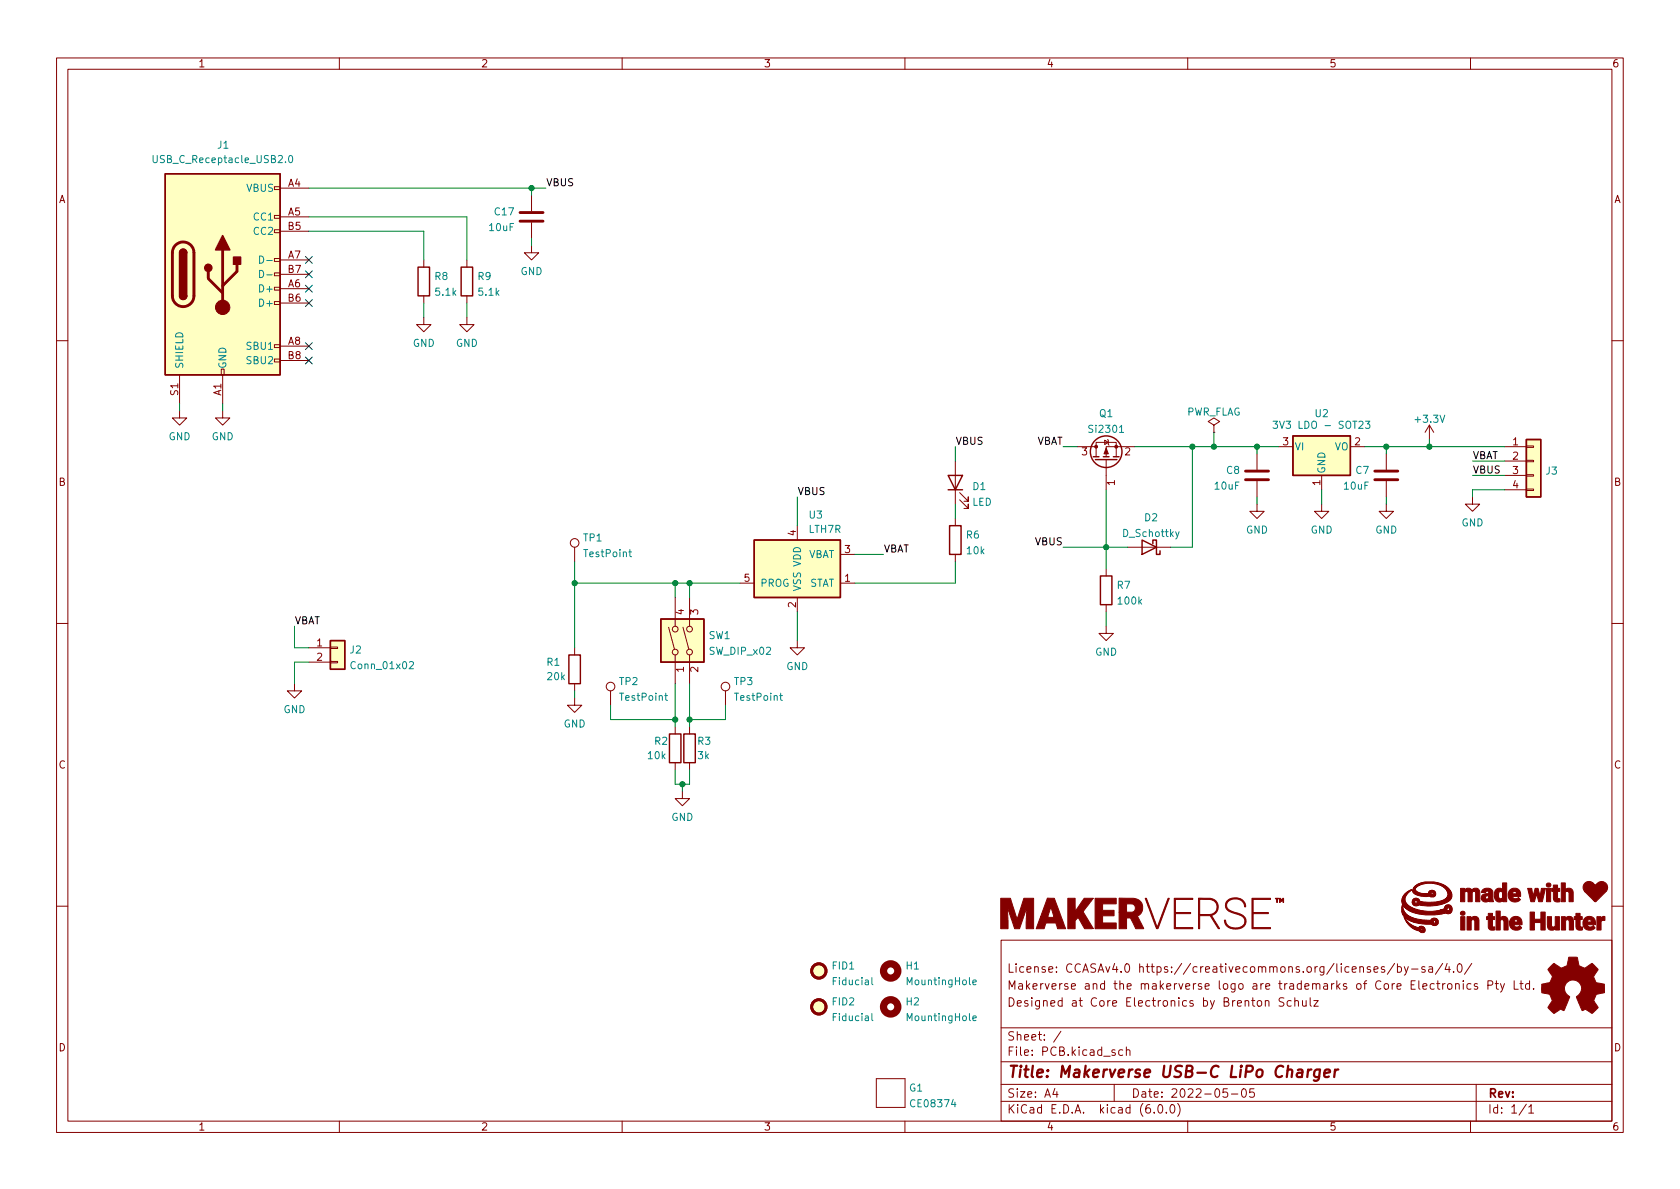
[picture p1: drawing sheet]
<svg xmlns="http://www.w3.org/2000/svg" width="297mm" height="210mm" viewBox="0 0 297 210" stroke-linecap="round" stroke-linejoin="round" font-family="sans-serif">
<g fill="none" stroke="#840000" stroke-width=".18">
<path d="M10 10.2h277v190.1h-277zM12 12.2h273v186.1h-273zM60 10.2v2M110 10.2v2M160 10.2v2M210 10.2v2M260 10.2v2M48.5 38.1h1v.5h-1zM48.5 33h1v.5h-1zM49.5 33.3h5.1M49.5 38.3h5.1M94 34.5v2.8"/>
<path d="M94 39.4v2.8M48.5 53.3h1v.5h-1zM48.5 50.8h1v.5h-1zM48.5 48.3h1v.5h-1zM48.5 45.7h1v.5h-1zM48.5 40.6h1v.5h-1zM49.5 51h5.1M49.5 46h5.1M49.5 40.9h5.1M49.5 53.6h5.1M49.5 48.5h5.1M74.9 56.1v1.3h-1.2l1.2 1.3 1.3-1.3h-1.3"/>
<path d="M74.9 46v1.2M74.9 52.3v1.3M82.5 56.1v1.3h-1.2l1.2 1.3 1.3-1.3h-1.3M82.5 46v1.2M82.5 52.3v1.3M94 43.4v1.3h-1.3l1.3 1.3 1.2-1.3h-1.2M10 60.2h2M31.7 72.6v1.3h-1.2l1.2 1.3 1.3-1.3h-1.3M31.7 66.3v5.1M39.1 65.3h.5v1h-.5zM39.4 72.6v1.3h-1.3l1.3 1.3 1.2-1.3h-1.2M39.4 66.3v5.1"/>
<path d="M48.5 63.5h1v.5h-1zM48.5 61h1v.5h-1zM49.5 61.2h5.1M49.5 63.7h5.1M190.5 79h3.3M195.3 77.8l.7 .4-.7 .4zM195.8 77.7l.2 .1v.8l.1 .1M200.7 79h-5.1v1.8M214.6 75.2l1-.7-1-.6-1 .6 1 .7v1.2M214.6 76.4h.1M226.1 79h2.5M238.8 79h2.5"/>
<path d="M252.7 75.2l.8 1.2M252.7 75.2v2.5M252.7 75.2l-.7 1.2M266.1 79h3.8M269.9 78.9h1.2v.2h-1.2zM285 60.2h2M101.6 96.8v2.5M141 93v2.5M148.6 98h2.5M168.9 81.5v7.6M168.9 91.7v1.3M168.9 98v1.3"/>
<path d="M169.7 88.4l1.5 1.5v-.8v.8h-.8M169.7 87.1l1.5 1.5v-.7v.7h-.8M193.8 80.8v-2.6h3.6v2.6M195.6 81.3v5.3M199.4 96.8h7.6M222.2 89.1v1.3h-1.2l1.2 1.3 1.3-1.3h-1.3M222.2 80.3v2.8M222.2 85.1v2.8M233.7 89.1v1.3h-1.3l1.3 1.3 1.2-1.3h-1.2M233.7 84.1v2.5M245.1 89.1v1.3h-1.3l1.3 1.3 1.3-1.3h-1.3M245.1 80.3v2.8"/>
<path d="M245.1 85.1v2.8M260.3 87.9v1.2h-1.2l1.2 1.3 1.3-1.3h-1.3M266.1 81.5h3.8M266.1 84.1h3.8M266.1 86.6h3.8M269.9 86.5h1.2v.2h-1.2zM269.9 83.9h1.2v.3h-1.2zM269.9 81.4h1.2v.3h-1.2zM10 110.2h2M54.6 114.5h3.8M54.6 117.1h3.8M58.4 117h1.3v.2h-1.3z"/>
<path d="M58.4 114.4h1.3v.3h-1.3zM101.6 114.5v1.3M118.2 110.9l1.1 3.9M119.4 105.7v5M119.4 115.8v5.1M120.8 110.9l1 3.9M121.9 105.7v5M121.9 115.8v5.1M130.8 103.1h2.5M141 113.3v1.2h-1.3l1.3 1.3 1.2-1.3h-1.2M141 105.7v2.5M148.6 103.1h2.5"/>
<path d="M195.6 110.7v1.3h-1.3l1.3 1.3 1.2-1.3h-1.2M195.6 100.6v1.2M195.6 106.9v1.3M285 110.2h2M52.1 120.9v1.3h-1.3l1.3 1.2 1.2-1.2h-1.2M101.6 123.4v1.3h-1.3l1.3 1.3 1.3-1.3h-1.3M101.6 120.9v1.3M107.9 122.2v2.5M119.4 128.5v1.3M119.4 134.9v1.2M120.6 139.9v1.3h-1.2l1.2 1.3 1.3-1.3h-1.3M121.9 128.5v1.3"/>
<path d="M121.9 134.9v1.2M128.3 122.2v2.5M10 160.2h2M177 166.3h108v32h-108zM223.7 177.1l.2-.2 .4 .1 .1 .9M223.7 176.9v1M227 176.5l-.6-.1-.3 .3 .2 .4 .6 .3v.4l-.2 .1h-.6M228.3 177l-.4-.1-.3 .3v.4l.1 .3h.6M228.9 177.1l.2-.2 .4 .1 .1 .9M228.9 176.4v1.5M230.3 176.9l.1 1h.3l.2-.1M230.9 176.9v1"/>
<path d="M231.6 176.4v1.3l.3 .2M232.3 176.9h.8l-.8 1h.8M242.9 171.4l.7-.1v-.3l-.5-.1-.2 .2 .1 .8h.6M244.8 171l-.4-.1-.2 .2 .1 .3 .5 .1v.4h-.6M246.6 170.4l-1.3 1.9M247.1 171l.4-.1 .3 .3v.4l-.2 .3h-.5M247.1 170.4v1.5M248.3 170.9l.3 1M249 170.9l-.5 1.4-.2 .1M249.6 171.4h1.1M251.9 171l-.3-.1-.2 .2v.3l.5 .1v.4h-.5M252.6 171h.6l.1 .9"/>
<path d="M253.3 171.3l-.5 .1a.29 .29 0 0 0-.2 .2 .29 .29 0 0 0 .2 .3h.5M253.6 174l-.5-.1-.2 .3v.4l.1 .3h.6M254 173.9h.6M254.2 173.4v1.3l.4 .2M255.1 173.9v1M255.1 170.4l-1.3 1.9M255.5 173.9l-.3 .1-.1 .2M255.9 170.4l-.4 1h.9M256.1 174l.3-.1 .3 .3v.4l-.3 .3h-.3l-.2-.3v-.4zM256.2 170.9v1M257 171.8v.1M257.4 174.1l.2-.2 .3 .1 .1 .9"/>
<path d="M257.4 173.9v1M257.9 170.5l.1-.1a.82 .82 0 0 1 .6 .7 .82 .82 0 0 1-.3 .8h-.1a.81 .81 0 0 1-.6-.6 .81 .81 0 0 1 .3-.8zM258.7 173.4v.2M258.7 173.9v1M260.1 174l-.5-.1-.2 .3v.4l.1 .3h.6M260.2 170.4l-1.3 1.9M261.2 174l-.3-.1-.3 .2 .1 .3 .5 .1v.4h-.6M263.1 174.2l.7-.1 .1-.2v-.3l-.3-.2h-.5v1.5M264.4 173.9h.5M264.6 173.4v1.3l.3 .2M265.3 173.9l.4 1M266 173.9l-.5 1.4-.2 .1"/>
<path d="M267.7 173.4v1.5h.7M268.7 173.9h.6M268.9 173.4v1.3l.4 .2M270.4 174l-.4-.1-.3 .3v.4l.2 .3h.5M270.4 173.4v1.5M271.2 174.8v.1M285 160.2h2M60 198.3v2M110 198.3v2M154.9 190.7v5.1zM154.9 190.7h5.1zM154.9 195.8h5.1z"/>
<path d="M160 198.3v2M160 190.7v5.1zM177 194.8h108M177 191.8h108M177 187.8h108M177 181.8h108M186.5 192.5l-.4 1h1M186.9 193v1M187.6 182.4l-1.3 1.9M197 191.8v3M198.5 185.7l-.4-.1-.3 .3v.4l.1 .3h.6M199.1 185.8l.3-.2 .3 .1 .1 .9"/>
<path d="M199.1 185.1v1.5M204.1 196.7v.1M204.9 195.4l.2-.1a.81 .81 0 0 1 .6 .7 .81 .81 0 0 1-.3 .8h-.2a.81 .81 0 0 1-.6-.6 .81 .81 0 0 1 .3-.8zM206.2 196.7v.1M207.1 195.4l.1-.1a.81 .81 0 0 1 .6 .7 .81 .81 0 0 1-.3 .8h-.1a.81 .81 0 0 1-.6-.6 .81 .81 0 0 1 .3-.8zM208.2 195.1a1.72 1.72 0 0 1 0 2.3M210 198.3v2M217 192.5h-.7l-.1 .7 .2-.1 .5 .1 .2 .2-.1 .5-.2 .1-.6-.1M217.7 193.5h1.2M219.7 192.6l.2-.1a.81 .81 0 0 1 .5 .7 .81 .81 0 0 1-.3 .8h-.1a.81 .81 0 0 1-.6-.6 .81 .81 0 0 1 .3-.8zM221.7 192.5h-.7l-.1 .7 .2-.1 .5 .1 .2 .2-.1 .5-.2 .1-.6-.1M260 198.3v2"/>
<path d="M261 191.8v6.5M269.9 195.3l-1.3 1.9M270.3 195.8l.4-.5v1.5M270.3 196.8h.9"/>
<circle cx="101.6" cy="96" r=".76"/>
<circle cx="119.4" cy="115.3" r=".51"/>
<circle cx="119.4" cy="111.2" r=".51"/>
<circle cx="121.9" cy="115.3" r=".51"/>
<circle cx="121.9" cy="111.2" r=".51"/>
<circle cx="107.9" cy="121.4" r=".76"/>
<circle cx="128.3" cy="121.4" r=".76"/>
</g>
<path d="M229.5 189.2l.2-.1 .5 .1v1.3M230.3 189.6l-.7 .1a.4 .4 0 0 0-.3 .3 .4 .4 0 0 0 .2 .5l.7-.1M231.3 189.1l-.2 1.4M231.9 189.1l-.4 .1-.2 .3M233.4 189.2a.66 .66 0 0 0-1 .3l-.1 .6 .2 .3 .2 .1 .5-.1M233.4 189.1l-.2 1.6a.6 .6 0 0 1-.9 .3M234.2 189.8l.9-.2v-.4l-.6-.1-.3 .3v1l.2 .1 .6-.1M236.1 189.1l-.2 1.4M236.6 189.1l-.4 .1-.2 .3" fill="none" stroke="#840000" stroke-width=".4"/>
<g fill="#ffffc2" stroke="#ffffc2" stroke-width=".18">
<path d="M58.4 113.3h2.6v5.1h-2.6z"/>
<path d="M116.8 109.5h7.7v7.6h-7.7z"/>
<path d="M133.3 95.5h15.3v10.2h-15.3z"/>
<path d="M29.2 30.7h20.3v35.6h-20.3z"/>
<path d="M228.6 77.1h10.2v7h-10.2z"/>
<path d="M269.9 77.7h2.5v10.2h-2.5z"/>
<circle cx="144.8" cy="171.7" r="1.27"/>
<circle cx="144.8" cy="178" r="1.27"/>
</g>
<g fill="none" stroke="#840000" stroke-width=".25">
<path d="M29.2 30.7h20.3v35.6h-20.3zM31.7 52.3a.64 .64 0 0 0 .7 .7 .64 .64 0 0 0 .6-.7M31.7 44.7a.64 .64 0 0 1 .7-.6 .64 .64 0 0 1 .6 .6M73.9 47.2h2v5.1h-2zM81.5 47.2h2.1v5.1h-2.1zM228.6 77.1h10.2v7h-10.2zM269.9 77.7h2.5v10.2h-2.5zM133.3 95.5h15.3v10.2h-15.3zM167.6 84.1h2.6l-1.3 2.5zM167.6 86.6h2.6M167.9 93h2v5h-2zM193.3 80.8h1"/>
<path d="M193.7 81.3h3.8M195.1 80.8h1M196.8 80.8h1.1M201.9 95.5l2.6 1.3-2.6 1.2zM203.8 96.1v-.6h.7v2.5h.6v-.6M58.4 113.3h2.6v5.1h-2.6zM100.6 115.8h2v5.1h-2zM116.8 109.5h7.7v7.6h-7.7zM194.6 101.8h2v5.1h-2zM118.4 129.8h2v5.1h-2zM120.9 129.8h2v5.1h-2z"/>
<circle cx="195.6" cy="79.9" r="2.79"/>
</g>
<g fill="none" stroke="#008484" stroke-width=".18">
<path d="M27.1 27.5v1l.2 .3 .4-.1 .1-.2v-1M51.1 27.6l.2-.1a.68 .68 0 0 1 .5 .6 .68 .68 0 0 1-.5 .7l-.2-.2-.1-.3zM45.9 45.3a.64 .64 0 0 1 .7 .6 .64 .64 0 0 1-.7 .6zM45.9 47.8a.64 .64 0 0 1 .7 .6 .64 .64 0 0 1-.7 .7zM47.2 46.1h.9M47.2 48.6h.9M197.9 76.5h.8M225.1 74.5h.8l-.4 .5 .3 .1v.5l-.2 .2-.5-.2M241.4 74.5h.8l-.4 .5 .3 .1v.5l-.1 .2-.6-.2M111.2 97.6h.5M111.4 97.2v1.1l.3 .1M208.5 94l-.4 1.2-.2 .1"/>
<path d="M72.4 117.1l.5-.1 .2 .4-.8 .9h.8M117.5 123h.5M117.7 122.6v1.1l.3 .1M137.9 123h.4M138 122.6v1.1l.3 .1M154.2 172.9v1.1l.1 .1M154.2 179.2v1.1l.1 .2M172 173.7l.6-.1v-.2l-.4-.1-.2 .2 .1 .6h.5M172 180.1l.6-.2v-.2l-.4-.1-.2 .2 .1 .6h.5"/>
</g>
<g fill="none" stroke="#840000" stroke-width=".51">
<path d="M91.9 39.1h4.1M91.9 37.6h4.1M31 43.4a1.91 1.91 0 0 1 2.1-.5 1.91 1.91 0 0 1 1.2 1.8v7.6a1.91 1.91 0 0 1-1.9 1.9 1.91 1.91 0 0 1-1.9-1.9v-7.8l.2-.6zM36.8 48v1.3l2.6 2.5M39.4 44.2v10.2M41.9 46.7v1.3l-2.5 2.5M220.2 84.8h4.1M220.2 83.3h4.1M243.1 84.8h4M243.1 83.3h4"/>
<circle cx="144.8" cy="171.7" r="1.27"/>
<circle cx="144.8" cy="178" r="1.27"/>
</g>
<g fill="none" stroke="#840000" stroke-width="1.3">
<circle cx="157.5" cy="178" r="1.27"/>
<circle cx="157.5" cy="171.7" r="1.27"/>
</g>
<g fill="#840000" stroke="#840000" stroke-width=".18">
<path d="M225.5 158.8h.6v.1h-.2v.7h-.2v-.7h-.2z"/>
<path d="M193.6 158.8h3.8v1h-2.5v1.2h2.1v.9h-2.1v1.3h2.5v1h-3.8z"/>
<path d="M207.6 158.8h3.3v.2h-3.1v2.4h2.7v.2h-2.7v2.4h3.1v.2h-3.3z"/>
<path d="M221.4 158.8h3.2v.2h-3v2.4h2.7v.2h-2.7v2.4h3v.2h-3.2z"/>
<path d="M226.2 158.8l.4 .4 .3-.4v.8h-.1v-.6l-.2 .4-.2-.4v.6h-.2z"/>
<path d="M188.8 158.8h1.3v2.4l1.6-2.4h1.6l-1.8 2.4 1.8 3h-1.5l-1.2-2-.5 .6v1.4h-1.3z"/>
<path d="M197.9 158.8h2.5a1.65 1.65 0 0 1 1.6 1.3 1.65 1.65 0 0 1-.9 1.9l1.1 2.2h-1.4l-.9-1.9h-.7v1.9h-1.3v-2.9h2.3a.75 .75 0 0 0 .5-.8 .75 .75 0 0 0-.6-.7h-.9v1.5h-1.3z"/>
<path d="M202.5 158.8h.2l1.9 5.2 1.9-5.2h.2l-2 5.4a.25 .25 0 0 1-.2 0 .25 .25 0 0 1-.1-.3z"/>
<path d="M211.9 158.8l2.2 .1a1.51 1.51 0 0 1 1.3 1.4 1.51 1.51 0 0 1-1.2 1.5l1.4 2.4h-.2l-1.4-2.3h-1.9v2.3h-.2v-2.5h2a1.34 1.34 0 0 0 1.3-1.3 1.34 1.34 0 0 0-1.3-1.4h-1.8v2.7h-.2z"/>
<path d="M185.2 158.8h1.2l2 5.4h-1.4l-.3-1h-1.8l-.3 1h-1.4l.8-2h2.4l-.6-1.8-.6 1.8h-1.2z"/>
<path d="M176.9 158.8h1.7l1.2 3.7 1.2-3.7h1.8v5.4h-1.4l.2-3.7-1.3 3.7h-.9l-1.3-3.8 .1 3.8h-1.3z"/>
<path d="M216.9 159.4a2.08 2.08 0 0 1 3.3 .5v.5h-.1a1.68 1.68 0 0 0-1.5-1.4 1.68 1.68 0 0 0-1.7 .9 1.18 1.18 0 0 0 1.1 1.3l.5 .2a1.73 1.73 0 0 1 1.8 1.7 1.86 1.86 0 0 1-2.5 1.1h-.2a1.49 1.49 0 0 1-1.1-1.5h.2a1.69 1.69 0 0 0 2.3 1.3 1.15 1.15 0 0 0 1.1-1.2 1.15 1.15 0 0 0-1.1-1.1l-1-.3a1.29 1.29 0 0 1-1.1-2z"/>
<path d="M195.6 79.2l.4 1.1h-.8z"/>
<path d="M258.3 162.1h.7v2.4h-.7z"/>
<path d="M273.4 157.1h.8v2.4h-.8z"/>
<path d="M270.5 161.3h.8v1.3h1.1v-1.3h.8v3.2h-.8v-1.4h-1.1v1.4h-.8z"/>
<path d="M282.3 162.1h.7l.1 .3 .2-.3h.5v.7h-.5l-.2 .1v1.6h-.8z"/>
<path d="M263.1 161.5h.8v.6h.4v.5h-.4v1.2l.4 .1-.1 .6h-.7l-.3-.3-.1-1.6h-.3v-.5h.3z"/>
<path d="M274.7 156.5h.7v.6h.4v.5h-.4v1.2v.1h.4v.5l-.5 .1a.6 .6 0 0 1-.6-.6v-1.3h-.4v-.5h.4z"/>
<path d="M278.6 161.5h.8v.6h.4v.5h-.4v1.2l.1 .1h.3v.5l-.8 .1-.3-.4-.1-1.5h-.3v-.5h.3z"/>
<path d="M276 156.1h.8v1.2l.2-.2h.6l.5 .3 .1 2.1h-.8v-1.6l-.2-.3-.4 .2v1.7h-.8z"/>
<path d="M259.4 162.1h.7v.3l.4-.3a.71 .71 0 0 1 .9 .4l.1 2h-.7v-1.7l-.2-.2-.5 .2v1.7h-.7z"/>
<path d="M276.1 162.1h.7v.3l.3-.3 .4-.1 .6 .3 .1 .6v1.6h-.7v-1.6l-.2-.3-.5 .2v1.7h-.7z"/>
<path d="M264.5 161.1h.8v1.2l.3-.2h.4a.65 .65 0 0 1 .6 .6v1.8h-.7v-1.6l-.2-.3-.4 .2v1.7h-.8z"/>
<path d="M273.6 162.1h.7v1.6l.2 .2 .5-.1v-1.7h.7v2.4h-.7v-.3l-.4 .3h-.5a.62 .62 0 0 1-.5-.6z"/>
<path d="M258.2 157.1h.7l.1 .3 .3-.3h.5l.4 .3 .5-.3h.6l.3 .6v1.8h-.7v-1.7l-.2-.2-.4 .2v1.7h-.7v-1.7l-.2-.2-.4 .2v1.7h-.8z"/>
<path d="M265.7 156.1h.7v3.4h-.7v-.3l-.4 .3h-.4l-.5-.3-.2-.6h.7l.3 .3h.4l.1-.2v-.9l-.3-.2-.4 .2-.1 .8h-.7v-.7l.2-.5 .4-.3h.5l.4 .2z"/>
<path d="M267.2 162.4a1.1 1.1 0 0 1 1.2-.3 1.1 1.1 0 0 1 .7 1v.4h-1.5l.4 .4h.4l.3-.2 .3 .4-.4 .3-.8 .1a1.06 1.06 0 0 1-.9-1v-.5h1.5v-.2l-.3-.2-.3 .1-.2 .3h-.7z"/>
<path d="M280.2 162.4a1.3 1.3 0 0 1 1.3-.3l.5 .6 .1 .8-1.5 .1 .4 .3h.4l.3-.2 .3 .4-.5 .3-.8 .1a1.08 1.08 0 0 1-.8-1v-.5h1.5l-.1-.3-.2-.1-.3 .1-.2 .3h-.7z"/>
<path d="M266.9 157.4l.7-.3h.4l.5 .2 .3 .5 .1 .7-1.5 .1 .4 .3h.3l.4-.2 .3 .4-.3 .3-.5 .1h-.5l-.5-.3-.3-.4v-.7h1.4v-.2l-.1-.2-.3-.1-.3 .5h-.7z"/>
<path d="M262.1 157.4l.7-.3h.5l.4 .2 .3 .4 .1 1.8h-.8l-.1-.2-.2 .2h-.4l-.6-.3-.1-.4 1.1 .2 .2-.2v-.4h-.3l-.2 .2-.1 .2h-.7l.1-.4 .2-.2 1-.2v-.3l-.2-.1h-.2l-.1 .2h-.7z"/>
<path d="M270.1 157.1h.7l.2 1.4 .4-1.4h.5l.4 1.4 .2-1.4h.8l-.6 2.4h-.6l-.4-1.4-.4 1.4h-.6z"/>
<path d="M280.1 156.3l.7-.4 .6 .1 .6 .5h.2l.3-.4a1.07 1.07 0 0 1 1.6 .4l.2 .5-.2 .5-1.9 1.9-.2 .1-2-2.1-.1-.7z"/>
<path d="M248.3 162.2l.5 .7 .9 .8 1.1 .4 .5-.3 .5 .2 .2 .3-.1 .5-.5 .1-.4-.3-.8-.2h1l.3 .2 .1-.3-.2-.1-.2 .2h-1.1l-.6-.4-.8-.9z"/>
<path d="M250.2 156.7l.5-.4 1.1-.3h1.7l.8 .1 1.2 .5 .8 .6 .4 .8v.6l-.3 .5-.4 .4-1.4 .5-1.6 .2-2.1-.2-.4 .2h-.4l-.2-.2-.2-.4 .8 .1 .1-.3-.4-.1-.1 .3h-.4l.1-.4 .3-.3h.5l.3 .1 .1 .4 .6 .1h2.3l1.1-.2 .6-.3 .3-.4 .1-.3-.2-.8-.8-.8-1.5-.5h-1.3l-.8 .2-.8 .3-.4 .4 .1 .3 .6 .5 1 .2 .6-.1 .2-.3 .2-.2h.6l.3 .3v.6l-.3 .2-2.7-.2-.6-.3h2.8l.3 .1 .1-.2-.3-.1-.1 .2h-2.8l-.4-.5 .1-.5z"/>
<path d="M248.3 158.1l.8-.6 .5-.2-1 1-.1 .3-.1 .7 .2 .5 .4 .3 1.2 .7 2.1 .4h1.1l1.2-.3h1.3l.3 .2 .1-.2-.1-.4-.3 .1-.1 .3h-1.1l.6-.2 .3-.6 .5-.1 .4 .1 .2 .3v.7l-.2 .3-.3 .2-.6-.2-.8 .3-1.1 .1-2.1-.1-2-.4-1-.6-.5-.7v.7l.2 .5 .3 .5 .6 .3 .9 .4 1.3 .3 1.6 .1 .2-.3 .5-.1 .5 .2 .1 .6-.2 .4-.6 .1-.4-.3h-1.6l-1.5-.3h3.4l.3 .1 .2-.2-.2-.2h-.3v.3h-3.5l-.4-.2-1.2-.7-.5-1v-.8l.2-.4-.1-.9z"/>
<path d="M274.2 170.9l.6-.5 .8 .5a.62 .62 0 0 0 1.1 0h.2a1.62 1.62 0 0 0 .4-1.4l.1-.2h1.5l.1 .7a.74 .74 0 0 0 .7 1l.5 .2 1.3-.8 1 1-.4 .7a.75 .75 0 0 0-.1 1.2l.2 .5 1.5 .2v1.5l-1.4 .3-.1 .1a1.23 1.23 0 0 0-.3 1.2l.7 1-.1 .2-1 .9-.8-.5a.54 .54 0 0 0-.9 0l-1.1-2.4a2.33 2.33 0 0 0 .9-1.9 1.54 1.54 0 0 0-2.5-.7 1.54 1.54 0 0 0 .4 2.6l-1 2.4a.69 .69 0 0 0-1.1 .1l-.6 .4-1.1-1.1 .8-1.1-.3-.6a.71 .71 0 0 0-.9-.7l-.7-.2v-1.5h.4a1.11 1.11 0 0 0 1.3-.8 .72 .72 0 0 0-.2-1.1l-.4-.7z"/>
<circle cx="39.4" cy="54.4" r="1.27"/>
<circle cx="197.4" cy="79" r=".25"/>
<circle cx="193.8" cy="79" r=".25"/>
<circle cx="258.6" cy="161.5" r=".38"/>
<circle cx="273.8" cy="156.4" r=".4"/>
</g>
<g fill="#840000" stroke="#840000" stroke-width=".25">
<path d="M31.7 52.3h1.3a.64 .64 0 0 1-.6 .7 .64 .64 0 0 1-.7-.7z"/>
<path d="M31.7 44.7h1.3v7.6h-1.3z"/>
<path d="M31.9 44.3a.64 .64 0 0 1 .7-.2 .64 .64 0 0 1 .4 .6h-1.3z"/>
<path d="M39.4 41.7l1.2 2.5h-2.5z"/>
<path d="M41.3 45.5h1.2v1.2h-1.2z"/>
<circle cx="36.8" cy="47.4" r=".63"/>
</g>
<g fill="none" stroke="#008400" stroke-width=".18">
<path d="M54.6 38.3h27.9v7.7M54.6 33.3h41.9M94 33.3v1.2M54.6 40.9h20.3v5.1M74.9 53.6v2.5M82.5 53.6v2.5M94 42.2v1.2M31.7 71.4v1.2M39.4 71.4v1.2M168.9 79v2.5M188 79h2.5M200.7 79h25.4"/>
<path d="M210.8 79v17.8h-3.8M214.6 76.4v2.6M222.2 79v1.3M241.3 79h24.8M245.1 79v1.3M252.7 77.7v1.3M101.6 99.3v15.2M141 87.9v5.1M151.1 98h5.1M168.9 89.1v2.6M168.9 99.3v3.8h-17.8M188 96.8h11.4"/>
<path d="M195.6 86.6v14M222.2 87.9v1.2M233.7 86.6v2.5M245.1 87.9v1.2M260.3 81.5h5.8M260.3 84.1h5.8M266.1 86.6h-5.8v1.3M52.1 110.7v3.8h2.5M54.6 117.1h-2.5v3.8M101.6 103.1h29.2M119.4 103.1v2.6M121.9 103.1v2.6"/>
<path d="M141 108.2v5.1M195.6 108.2v2.5M101.6 122.2v1.2M107.9 124.7v2.5h11.5M119.4 136.1v2.6h2.5v-2.6M119.4 120.9v7.6M120.6 138.7v1.2M121.9 120.9v7.6M128.3 124.7v2.5h-6.4"/>
</g>
<path d="M54 47.9l1.2 1.2M54 53l1.2 1.2M54 45.4l1.2 1.2M54 50.4l1.2 1.3M55.2 47.9l-1.2 1.2M55.2 53l-1.2 1.2M55.2 45.4l-1.2 1.2M55.2 50.4l-1.2 1.3M54 63.1l1.2 1.3M54 60.6l1.2 1.2M55.2 63.1l-1.2 1.3M55.2 60.6l-1.2 1.2" fill="none" stroke="#000084" stroke-width=".18"/>
<g fill="#008400" stroke="#008400" stroke-width=".18">
<circle cx="121.9" cy="127.2" r=".46"/>
<circle cx="119.4" cy="127.2" r=".46"/>
<circle cx="121.9" cy="103.1" r=".46"/>
<circle cx="120.6" cy="138.7" r=".46"/>
<circle cx="119.4" cy="103.1" r=".46"/>
<circle cx="195.6" cy="96.8" r=".46"/>
<circle cx="101.6" cy="103.1" r=".46"/>
<circle cx="94" cy="33.3" r=".46"/>
<circle cx="222.2" cy="79" r=".46"/>
<circle cx="214.6" cy="79" r=".46"/>
<circle cx="210.8" cy="79" r=".46"/>
<circle cx="252.7" cy="79" r=".46"/>
<circle cx="245.1" cy="79" r=".46"/>
</g>
<text font-size="2.8" fill="#840000" x="178" y="190.6">Title: Makerverse USB-C LiPo Charger</text>
<g font-size="2.1" fill="#840000">
<text x="178" y="172">License: CCASAv4.0 https://creativecommons.org/licenses/by-sa/4.0/</text>
<text x="178" y="178">Designed at Core Electronics by Brenton Schulz</text>
<text x="178" y="175">Makerverse and the makerverse logo are trademarks of Core Electronics Pty Ltd.</text>
<text x="178" y="184">Sheet: /</text>
<text x="178" y="186.7">File: PCB.kicad_sch</text>
<text x="178" y="196.9">KiCad E.D.A. kicad (6.0.0)</text>
<text x="178" y="194.1">Size: A4</text>
<text x="200" y="194.1">Date: 2022-05-05</text>
<text x="263" y="194.1">Rev:</text>
<text x="263" y="196.9">Id: 1/1</text>
</g>
<g font-size="1.8" fill="#840000">
<text x="35" y="11.9">1</text>
<text x="85" y="11.9">2</text>
<text x="135" y="11.9">3</text>
<text x="185" y="11.9">4</text>
<text x="235" y="11.9">5</text>
<text x="285" y="11.9">6</text>
<text x="10.3" y="35.9">A</text>
<text x="50.9" y="33">A4</text>
<text x="285.3" y="35.9">A</text>
<text x="50.9" y="38.1">A5</text>
<text x="50.9" y="40.6">B5</text>
<text x="50.9" y="45.7">A7</text>
<text x="50.9" y="50.8">A6</text>
<text x="50.9" y="53.3">B6</text>
<text x="50.9" y="48.3">B7</text>
<text x="50.9" y="61">A8</text>
<text x="50.9" y="63.5">B8</text>
<text x="31.5" y="69.9" transform="rotate(-90 31.5 69.9)">S1</text>
<text x="39.1" y="70" transform="rotate(-90 39.1 70)">A1</text>
<text x="191.3" y="80.5">3</text>
<text x="198.9" y="80.5">2</text>
<text x="226.8" y="78.7">3</text>
<text x="239.5" y="78.7">2</text>
<text x="267.5" y="78.7">1</text>
<text x="267.5" y="81.3">2</text>
<text x="267.5" y="83.8">3</text>
<text x="10.3" y="85.9">B</text>
<text x="197.1" y="85.8" transform="rotate(-90 197.1 85.8)">1</text>
<text x="233.4" y="85.8" transform="rotate(-90 233.4 85.8)">1</text>
<text x="267.5" y="86.4">4</text>
<text x="285.3" y="85.9">B</text>
<text x="140.7" y="94.7" transform="rotate(-90 140.7 94.7)">4</text>
<text x="149.4" y="97.8">3</text>
<text x="131.6" y="102.9">5</text>
<text x="140.7" y="107.4" transform="rotate(-90 140.7 107.4)">2</text>
<text x="149.4" y="102.9">1</text>
<text x="120.9" y="108.7" transform="rotate(-90 120.9 108.7)">4</text>
<text x="123.4" y="108.7" transform="rotate(-90 123.4 108.7)">3</text>
<text x="56" y="114.3">1</text>
<text x="56" y="116.8">2</text>
<text x="120.9" y="118.9" transform="rotate(-90 120.9 118.9)">1</text>
<text x="123.4" y="118.9" transform="rotate(-90 123.4 118.9)">2</text>
<text x="10.3" y="135.9">C</text>
<text x="285.3" y="135.9">C</text>
<text x="10.3" y="185.9">D</text>
<text x="285.3" y="185.9">D</text>
<text x="35" y="199.9">1</text>
<text x="85" y="199.9">2</text>
<text x="135" y="199.9">3</text>
<text x="185" y="199.9">4</text>
<text x="235" y="199.9">5</text>
<text x="285" y="199.9">6</text>
</g>
<g font-size="1.8" fill="#008484">
<text x="27.6" y="28.8">USB_C_Receptacle_USB2.0</text>
<text x="38.5" y="26.3">J1</text>
<text x="43.6" y="33.9">VBUS</text>
<text x="45" y="39">CC1</text>
<text x="45" y="41.5">CC2</text>
<text x="86.6" y="40.9">10uF</text>
<text x="87.5" y="38.1">C17</text>
<text x="46.2" y="51.7">D+</text>
<text x="76.9" y="49.5">R8</text>
<text x="77.1" y="52.3">5.1k</text>
<text x="84.5" y="49.5">R9</text>
<text x="84.7" y="52.3">5.1k</text>
<text x="92" y="48.6">GND</text>
<text x="46.2" y="54.2">D+</text>
<text x="32.4" y="65.3" transform="rotate(-90 32.4 65.3)">SHIELD</text>
<text x="40" y="65.3" transform="rotate(-90 40 65.3)">GND</text>
<text x="43.8" y="61.8">SBU1</text>
<text x="43.8" y="64.4">SBU2</text>
<text x="73" y="61.3">GND</text>
<text x="80.6" y="61.3">GND</text>
<text x="29.8" y="77.8">GND</text>
<text x="37.4" y="77.8">GND</text>
<text x="192.8" y="76.5">Si2301</text>
<text x="194.4" y="73.8">Q1</text>
<text x="209.7" y="73.5">PWR_FLAG</text>
<text x="226.4" y="75.8">3V3 LDO - SOT23</text>
<text x="232.5" y="73.8">U2</text>
<text x="250.4" y="74.7">+3.3V</text>
<text x="216.9" y="83.8">C8</text>
<text x="228.9" y="79.6">VI</text>
<text x="234.3" y="83.8" transform="rotate(-90 234.3 83.8)">GND</text>
<text x="236" y="79.6">VO</text>
<text x="239.7" y="83.8">C7</text>
<text x="273.4" y="83.9">J3</text>
<text x="171.9" y="89.4">LED</text>
<text x="172" y="86.7">D1</text>
<text x="214.9" y="86.6">10uF</text>
<text x="237.7" y="86.6">10uF</text>
<text x="103.2" y="95.7">TP1</text>
<text x="143" y="94.2">LTH7R</text>
<text x="143.1" y="91.7">U3</text>
<text x="170.9" y="95.2">R6</text>
<text x="198.7" y="94.9">D_Schottky</text>
<text x="202.4" y="92.2">D2</text>
<text x="220.3" y="94.3">GND</text>
<text x="231.7" y="94.3">GND</text>
<text x="243.1" y="94.3">GND</text>
<text x="258.4" y="93.1">GND</text>
<text x="103.4" y="98.5">TestPoint</text>
<text x="142.8" y="98.7">VBAT</text>
<text x="171" y="98">10k</text>
<text x="134.4" y="103.8">PROG</text>
<text x="141.6" y="104.6" transform="rotate(-90 141.6 104.6)">VSS VDD</text>
<text x="143" y="103.8">STAT</text>
<text x="197.5" y="104.1">R7</text>
<text x="197.8" y="106.9">100k</text>
<text x="125.3" y="113">SW1</text>
<text x="61.9" y="115.5">J2</text>
<text x="62.4" y="118.3">Conn_01x02</text>
<text x="96.7" y="117.7">R1</text>
<text x="125.5" y="115.8">SW_DIP_x02</text>
<text x="139" y="118.5">GND</text>
<text x="193.6" y="115.9">GND</text>
<text x="96.8" y="120.3">20k</text>
<text x="109.5" y="121.1">TP2</text>
<text x="109.8" y="123.9">TestPoint</text>
<text x="129.8" y="121.1">TP3</text>
<text x="130.1" y="123.9">TestPoint</text>
<text x="50.1" y="126.1">GND</text>
<text x="99.6" y="128.6">GND</text>
<text x="115.8" y="131.7">R2</text>
<text x="123.4" y="131.7">R3</text>
<text x="114.6" y="134.2">10k</text>
<text x="123.4" y="134.2">3k</text>
<text x="118.7" y="145.1">GND</text>
<text x="147.2" y="171.4">FID1</text>
<text x="160.2" y="171.4">H1</text>
<text x="147.2" y="177.8">FID2</text>
<text x="147.4" y="174.2">Fiducial</text>
<text x="160.2" y="177.8">H2</text>
<text x="160.6" y="174.2">MountingHole</text>
<text x="147.4" y="180.6">Fiducial</text>
<text x="160.6" y="180.6">MountingHole</text>
<text x="160.8" y="193">G1</text>
<text x="161.3" y="195.8">CE08374</text>
</g>
<g font-size="1.8">
<text x="96.5" y="32.9">VBUS</text>
<text x="168.9" y="78.6">VBUS</text>
<text x="183.1" y="78.6">VBAT</text>
<text x="260.3" y="83.7">VBUS</text>
<text x="260.3" y="81.2">VBAT</text>
<text x="141" y="87.5">VBUS</text>
<text x="156.2" y="97.7">VBAT</text>
<text x="183" y="96.4">VBUS</text>
<text x="52.1" y="110.4">VBAT</text>
</g>
</svg>
